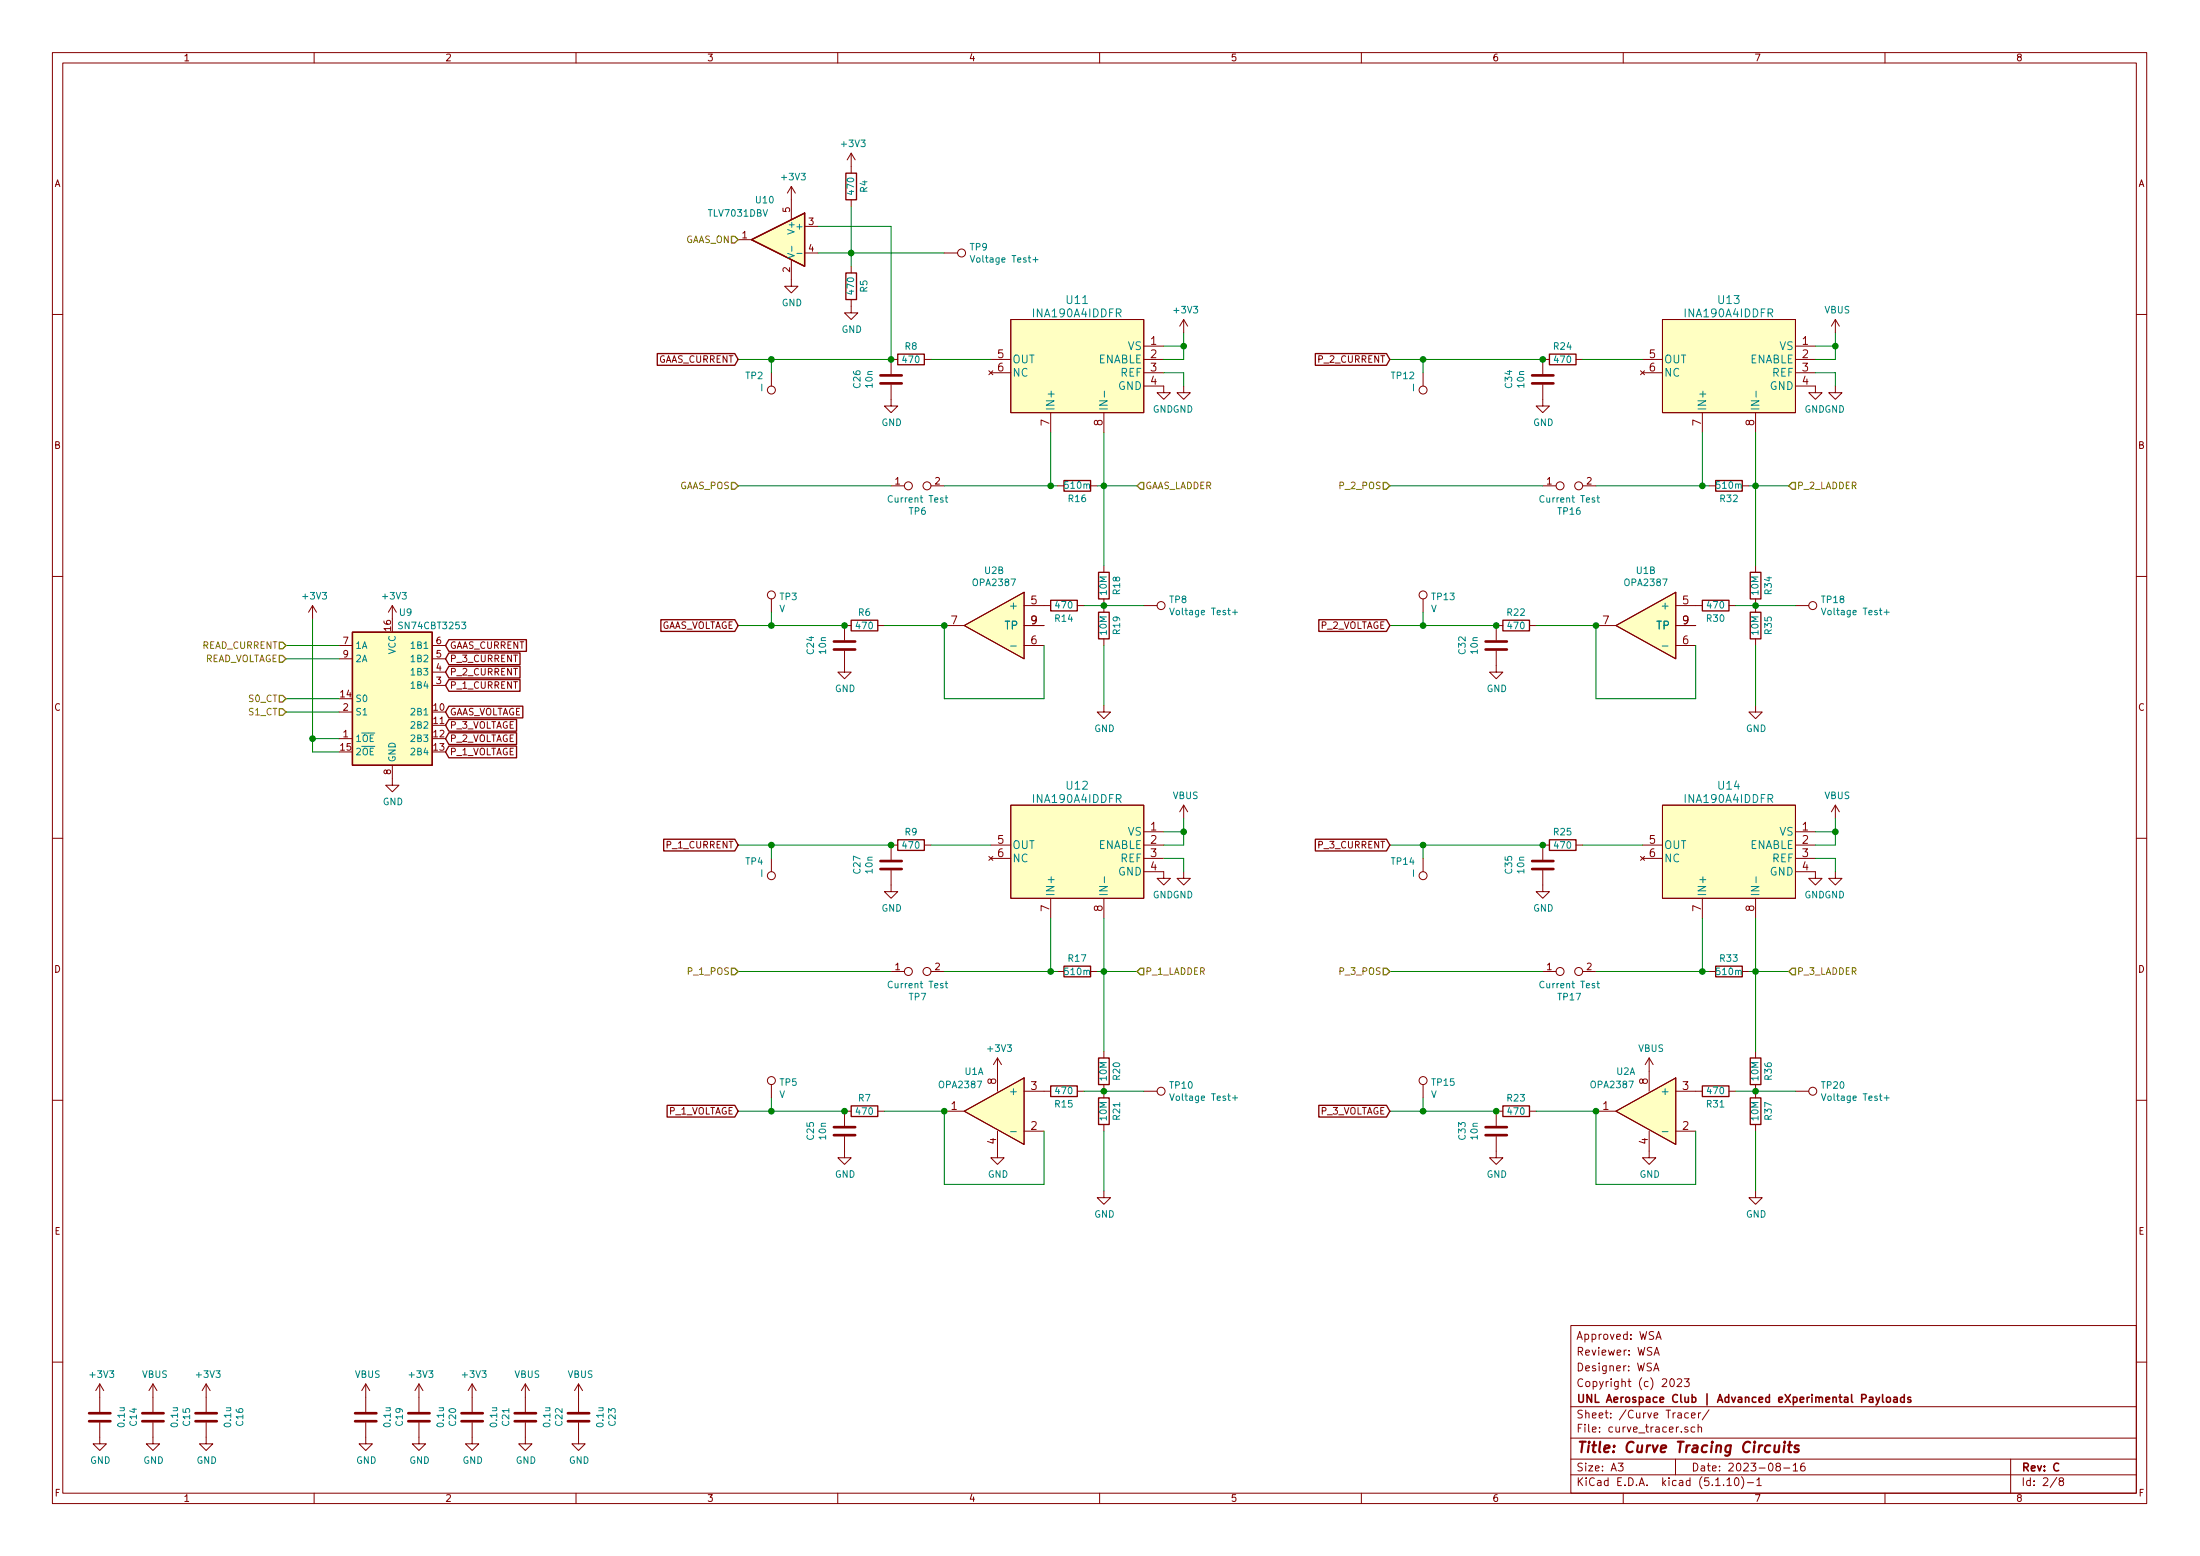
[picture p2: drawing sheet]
<svg xmlns="http://www.w3.org/2000/svg" width="420mm" height="297mm" viewBox="0 0 420 297" stroke-linecap="round" stroke-linejoin="round" font-family="sans-serif">
<g fill="none" stroke="#840000" stroke-width=".19">
<path d="M10 10h400v277h-400zM12 12h396v273.1h-396zM60 10v2M110 10v2M160 10v2M210 10v2M260 10v2M310 10v2M360 10v2M151.1 35.6l-.7 1.3M151.1 35.6v6.3M151.1 35.6l.8 1.3"/>
<path d="M162.6 29.2l-.8 1.3M162.6 29.2v3.9M162.6 38.1v1.3M162.6 29.2l.7 1.3M141 45.8h2.5M151.1 49.6v5h1.3l-1.3 1.3-1.2-1.3h1.2M153.7 48.3h2.5M153.7 43.2h2.5M162.6 57.2v2.5h1.2l-1.2 1.3-1.3-1.3h1.3M162.6 50.8v1.3M180.3 48.3h2.6M10 60h2"/>
<path d="M147.3 71.2v2.5M170.2 73.4v4.1h1.2l-1.2 1.3-1.3-1.3h1.3M171.4 68.6h-1.2v2.8M176.5 68.6h1.3M188.8 70.8l.8 .7M189.2 68.6h3.8M189.2 71.2h3.8M189.6 70.8l-.8 .7M193 61h25.4v17.8h-25.4zM200.7 78.8v3.8M210.8 78.8v3.8M218.4 73.7h3.8v1.3h-1.2l1.2 1.2 1.3-1.2h-1.3"/>
<path d="M218.4 66.1h3.8M218.4 68.6h3.8M218.4 71.2h3.8M226.1 73.7v1.3h-1.3l1.3 1.2 1.2-1.2h-1.2M226.1 61l-.8 1.3M226.1 61v2.5M226.1 61l.7 1.3M271.8 71.2v2.5M294.6 73.4v4.1h1.3l-1.3 1.3-1.2-1.3h1.2M295.9 68.6h-1.3v2.8M301 68.6h1.3M313.3 70.8l.8 .7"/>
<path d="M313.7 68.6h3.8M313.7 71.2h3.8M314.1 70.8l-.8 .7M317.5 61h25.4v17.8h-25.4zM325.1 78.8v3.8M335.3 78.8v3.8M342.9 73.7h3.8v1.3h-1.3l1.3 1.2 1.3-1.2h-1.3M342.9 66.1h3.8M342.9 68.6h3.8M342.9 71.2h3.8M350.5 73.7v1.3h-1.3l1.3 1.2 1.3-1.2h-1.3M350.5 61v2.5"/>
<path d="M350.5 61l-.7 1.3M350.5 61l.8 1.3M408 60h2M170.2 92.7h2.5M177.8 92.7h2.5M201.9 92.7h1.3M208.3 92.7h1.2M294.6 92.7h2.6M302.3 92.7h2.5M326.4 92.7h1.3M332.7 92.7h1.3M10 110h2"/>
<path d="M59.7 115.6l-.8 1.3M59.7 115.6v2.5M59.7 115.6l.8 1.3M74.9 115.6l-.7 1.3M74.9 115.6v2.5M74.9 115.6l.8 1.3M147.3 114.3v2.6M162.6 119.4h-1.3v2.8M167.6 119.4h1.3M180.3 119.4h3.8M184.1 119.4l11.5-6.3v12.7zM195.6 115.6h5.1"/>
<path d="M195.6 119.4h3.8M205.7 115.6h1.3M210.8 108v1.3M210.8 114.3v2.6M218.4 115.6h2.6M271.8 114.3v2.6M287 119.4h-1.3v2.8M292.1 119.4h1.3M304.8 119.4h3.8M308.6 119.4l11.4-6.3v12.7zM320 115.6h5.1M320 119.4h3.8"/>
<path d="M330.2 115.6h1.3M335.3 108v1.3M335.3 114.3v2.6M342.9 115.6h2.5M408 110h2M64.8 135.9h2.5M64.8 125.8h2.5M64.8 123.2h2.5M82.5 130.8h2.6M82.5 128.3h2.6M82.5 125.8h2.6M82.5 123.2h2.6"/>
<path d="M161.3 124.2v4.1h1.3l-1.3 1.3-1.3-1.3h1.3M195.6 123.2h3.8M210.8 134.7v1.2h1.3l-1.3 1.3-1.3-1.3h1.3M210.8 122v1.2M285.7 124.2v4.1h1.3l-1.3 1.3-1.2-1.3h1.2M320 123.2h3.8M335.3 134.7v1.2h1.2l-1.2 1.3-1.3-1.3h1.3M335.3 122v1.2M64.8 141h2.5M74.9 146.1v3.8h1.3l-1.3 1.3-1.2-1.3h1.2M82.5 146.1h.1M193 153.7h25.4v17.8h-25.4z"/>
<path d="M218.4 158.8h3.8M226.1 153.7v2.5M226.1 153.7l-.8 1.3M226.1 153.7l.7 1.3M317.5 153.7h25.4v17.8h-25.4zM342.9 158.8h3.8M350.5 153.7l-.7 1.3M350.5 153.7v2.5M350.5 153.7l.8 1.3M10 160h2M147.3 163.9v2.5M170.2 166.2v4h1.2l-1.2 1.3-1.3-1.3h1.3"/>
<path d="M171.4 161.3h-1.2v2.8M176.5 161.3h1.3M188.8 163.5l.8 .7M189.2 161.3h3.8M189.2 163.9h3.8M189.6 163.5l-.8 .7M200.7 171.5v3.8M210.8 171.5v3.8M218.4 166.4h3.8v1.3h-1.2l1.2 1.2 1.3-1.2h-1.3M218.4 161.3h3.8M218.4 163.9h3.8M226.1 166.4v1.3h-1.3l1.3 1.2 1.2-1.2h-1.2"/>
<path d="M271.8 163.9v2.5M294.6 166.2v4h1.3l-1.3 1.3-1.2-1.3h1.2M295.9 161.3h-1.3v2.8M301 161.3h1.3M313.3 163.5l.8 .7M313.7 161.3h3.8M313.7 163.9h3.8M314.1 163.5l-.8 .7M325.1 171.5v3.8M335.3 171.5v3.8M342.9 166.4h3.8v1.3h-1.3l1.3 1.2 1.3-1.2h-1.3M342.9 161.3h3.8"/>
<path d="M342.9 163.9h3.8M350.5 166.4v1.3h-1.3l1.3 1.2 1.3-1.2h-1.3M408 160h2M170.2 185.5h2.5M177.8 185.5h2.5M201.9 185.5h1.3M208.3 185.5h1.2M294.6 185.5h2.6M302.3 185.5h2.5M326.4 185.5h1.3M332.7 185.5h1.3M10 210h2"/>
<path d="M147.3 207v2.6M161.3 217v4h1.3l-1.3 1.3-1.3-1.3h1.3M162.6 212.1h-1.3v2.8M167.6 212.1h1.3M180.3 212.1h3.8M184.1 212.1l11.5-6.3v12.7zM190.5 215.9v5.1h1.3l-1.3 1.3-1.3-1.3h1.3M190.5 202l-.8 1.2M190.5 202v6.3M190.5 202l.8 1.2M195.6 208.3h5.1M195.6 215.9h3.8"/>
<path d="M205.7 208.3h1.3M210.8 200.7v1.3M210.8 207v2.6M210.8 214.7v1.2M218.4 208.3h2.6M271.8 207v2.6M285.7 217v4h1.3l-1.3 1.3-1.2-1.3h1.2M287 212.1h-1.3v2.8M292.1 212.1h1.3M304.8 212.1h3.8M308.6 212.1l11.4-6.3v12.7zM315 215.9v5.1h1.2l-1.2 1.3-1.3-1.3h1.3"/>
<path d="M315 202l-.8 1.2M315 202v6.3M315 202l.7 1.2M320 208.3h5.1M320 215.9h3.8M330.2 208.3h1.3M335.3 200.7v1.3M335.3 207v2.6M335.3 214.7v1.2M342.9 208.3h2.5M408 210h2M210.8 227.4v1.2h1.3l-1.3 1.3-1.3-1.3h1.3"/>
<path d="M335.3 227.4v1.2h1.2l-1.2 1.3-1.3-1.3h1.3M300 253h108v32.1h-108zM315.9 258.7l.5-1.5 .5 1.5M316.1 258.3h.7M316.3 255.7l.5-1.5 .4 1.5M316.4 255.3h.7M10 260h2M19 271.6v4h1.3l-1.3 1.3-1.2-1.3h1.2M19 264.2l-.7 1.3M19 264.2v5.3M19 264.2l.8 1.3M29.2 271.6v4h1.3l-1.3 1.3-1.3-1.3h1.3"/>
<path d="M29.2 264.2l-.8 1.3M29.2 264.2v5.3M29.2 264.2l.8 1.3M39.4 271.6v4h1.2l-1.2 1.3-1.3-1.3h1.3M39.4 264.2v5.3M39.4 264.2l-.8 1.3M39.4 264.2l.7 1.3M69.8 271.6v4h1.3l-1.3 1.3-1.2-1.3h1.2M69.8 264.2v5.3M69.8 264.2l-.7 1.3M69.8 264.2l.8 1.3M80 271.6v4h1.3l-1.3 1.3-1.3-1.3h1.3"/>
<path d="M80 264.2v5.3M80 264.2l-.8 1.3M80 264.2l.8 1.3M90.2 271.6v4h1.2l-1.2 1.3-1.3-1.3h1.3M90.2 264.2l-.8 1.3M90.2 264.2v5.3M90.2 264.2l.7 1.3M100.3 271.6v4h1.3l-1.3 1.3-1.2-1.3h1.2M100.3 264.2l-.7 1.3M100.3 264.2v5.3M100.3 264.2l.8 1.3M110.5 271.6v4h1.3l-1.3 1.3-1.3-1.3h1.3"/>
<path d="M110.5 264.2v5.3M110.5 264.2l-.8 1.3M110.5 264.2l.8 1.3M300 278.5h108M300 274.5h108M300 268.5h108M309 279.3h1l-.5 .6 .4 .1v.7l-.2 .1-.7-.1M315.8 261.7l.5-1.5 .5 1.5M316 261.3h.7M319.1 263.3l.2-.1a.8 .8 0 0 1 .5 .8 .8 .8 0 0 1-.5 .7 1 1 0 0 1-.2-1.4zM320 278.5v3M320.3 263.4l.6-.2 .3 .4-1 1.1h1"/>
<path d="M321.7 263.2h.9l-.5 .6 .4 .1v.7l-.2 .1-.6-.1M322.3 272.5a.37 .37 0 0 0-.6 .1l.1 .2 .5 .2 .1 .1-.2 .3-.5-.1M322.5 269.8l-.5-.1-.3 .3 .1 .6 .2 .1 .5-.1M323 270.2l.7-.1v-.3l-.5-.1-.2 .2 .1 .7h.6M323.7 272.5l-.5-.1-.2 .3v.6l.2 .1 .5-.1M324.3 272.5h.1a.37 .37 0 0 1 .6 .1v.8M324.3 271.9v1.5M324.4 269.7v1M324.8 269.7l-.4 .3M326.4 269.1l-1.3 2M339.5 279.9l-.3-.2v-.2l.3-.2 .4 .1 .1 .2-.1 .3h-.4l-.3 .3v.5l.3 .1 .4-.1 .1-.2v-.3l-.2-.3M342.5 279.7l.4-.4v1.5"/>
<path d="M344.6 279.3a.59 .59 0 0 0-.7 .6l.1 .8 .2 .1 .5-.1 .1-.5-.2-.3h-.4l-.3 .3M384 278.5v6.6M408 260h2M60 285.1v1.9M110 285.1v1.9M160 285.1v1.9M210 285.1v1.9M260 285.1v1.9M300 281.5h108M310 285.1v1.9M329.8 282.5l.5-.4v1.5M329.8 283.6h.9"/>
<path d="M331.4 282.2l.2-.1a.8 .8 0 0 1 .5 .8 .8 .8 0 0 1-.5 .7 1 1 0 0 1-.2-1.4zM332.6 281.9a1.71 1.71 0 0 1 0 2.3M333.7 283h1.2M335.5 282.5l.4-.4v1.5M335.5 283.6h.9M340.7 280.2h1.1M342.5 280.8h.8M360 285.1v1.9M392.8 282l-1.3 2M393.5 282.7l-.3-.3 .3-.3h.3l.3 .3-.1 .2-.6 .2-.2 .2 .1 .5 .2 .1h.3l.3-.3v-.3l-.3-.3"/>
<circle cx="183.6" cy="48.3" r=".76"/>
<circle cx="147.3" cy="74.5" r=".76"/>
<circle cx="271.8" cy="74.5" r=".76"/>
<circle cx="173.5" cy="92.7" r=".76"/>
<circle cx="177" cy="92.7" r=".76"/>
<circle cx="297.9" cy="92.7" r=".76"/>
<circle cx="301.5" cy="92.7" r=".76"/>
<circle cx="147.3" cy="113.6" r=".76"/>
<circle cx="221.7" cy="115.6" r=".76"/>
<circle cx="271.8" cy="113.6" r=".76"/>
<circle cx="346.2" cy="115.6" r=".76"/>
<circle cx="147.3" cy="167.2" r=".76"/>
<circle cx="271.8" cy="167.2" r=".76"/>
<circle cx="173.5" cy="185.5" r=".76"/>
<circle cx="177" cy="185.5" r=".76"/>
<circle cx="297.9" cy="185.5" r=".76"/>
<circle cx="301.5" cy="185.5" r=".76"/>
<circle cx="147.3" cy="206.3" r=".76"/>
<circle cx="221.7" cy="208.3" r=".76"/>
<circle cx="271.8" cy="206.3" r=".76"/>
<circle cx="346.2" cy="208.3" r=".76"/>
</g>
<path d="M339 275.9l-.1 1.2a.6 .6 0 0 0 .8-.1M339.8 275.9l-.1 1.3M340.8 275.9l-.2 1.3M340.9 275.2l-.1 .2M341.5 275.9h.7M341.8 275.2l-.2 1.7 .1 .2 .4 .1M343.5 276a.49 .49 0 0 0-.8 .3l.3 .3 .5 .1v.2l-.3 .3-.6-.1" fill="none" stroke="#840000" stroke-width=".41"/>
<path d="M357 266.8h.6l.1 .9M357.7 267.1h-.5l-.2 .2 .2 .4 .5-.1M358.3 266.7l.3 1M359 266.7l-.5 1.4-.2 .1M359.5 266.2v1.3l.3 .2M360.3 266.8l.3-.1 .4 .1v.8l-.2 .1-.5-.1zM361.7 266.8h.6v.9M362.3 267.1h-.5a.29 .29 0 0 0-.2 .3 .29 .29 0 0 0 .2 .3l.5-.1M363.7 266.8l-.4-.1-.3 .3v.6l.3 .1 .4-.1M363.7 266.2v1.5M364.9 266.8l-.4-.1-.2 .2 .1 .2 .5 .2v.3h-.6" fill="none" stroke="#840000" stroke-width=".3"/>
<g fill="none" stroke="#840000" stroke-width=".25">
<path d="M161.5 33.1h2.1v5h-2.1zM143.5 45.8l10.2-5.1v10.1zM161.5 52.1h2.1v5.1h-2.1zM125.5 67.5h14.8l.7 1.1-.7 1.1h-14.8zM171.4 67.6h5.1v2h-5.1zM251.2 67.5h13.6l.6 1.1-.6 1.1h-13.6zM295.9 67.6h5.1v2h-5.1zM203.2 91.7h5.1v2.1h-5.1zM327.7 91.7h5v2.1h-5zM126.2 118.3h14.1l.7 1.1-.7 1.1h-14.1zM162.6 118.4h5v2h-5zM200.7 114.6h5v2h-5z"/>
<path d="M209.8 109.3h2v5h-2zM209.8 116.9h2v5.1h-2zM251.9 118.3h12.9l.6 1.1-.6 1.1h-12.9zM287 118.4h5.1v2h-5.1zM325.1 114.6h5.1v2h-5.1zM334.3 116.9h2v5.1h-2zM334.3 109.3h2v5h-2zM67.3 120.7h15.2v25.4h-15.2zM85.7 127.2h13.6v2.2h-13.6l-.6-1.1zM85.7 122.1h14.8v2.2h-14.8l-.6-1.1zM85.7 137.3h13v2.3h-13l-.6-1.1zM85.7 139.9h13v2.2h-13l-.6-1.1z"/>
<path d="M85.7 134.8h14.1v2.2h-14.1l-.6-1.1zM85.7 124.6h13.6v2.3h-13.6l-.6-1.1zM85.7 129.7h13.6v2.3h-13.6l-.6-1.2zM85.7 142.4h13v2.3h-13l-.6-1.2zM126.7 160.2h13.6l.7 1.1-.7 1.1h-13.6zM171.4 160.3h5.1v2h-5.1zM251.2 160.2h13.6l.6 1.1-.6 1.1h-13.6zM295.9 160.3h5.1v2h-5.1zM203.2 184.4h5.1v2.1h-5.1zM327.7 184.4h5v2.1h-5zM127.4 211h12.9l.7 1.1-.7 1.1h-12.9zM162.6 211.1h5v2h-5z"/>
<path d="M200.7 207.3h5v2h-5zM209.8 209.6h2v5.1h-2zM209.8 202h2v5h-2zM251.9 211h12.9l.6 1.1-.6 1.1h-12.9zM287 211.1h5.1v2h-5.1zM325.1 207.3h5.1v2h-5.1zM334.3 202h2v5h-2zM334.3 209.6h2v5.1h-2z"/>
</g>
<g fill="none" stroke="#008484" stroke-width=".19">
<path d="M150.4 48.4l1.3 .4-1.3 .4M151.2 47v1M152.2 48.4h1M185.3 48.8l.4 1.2 .5-1.2M197.3 49.6h.9M197.8 49.1v.9M210.9 74.7v1.1M335.4 74.7v1.1M180.5 95h.5M180.7 94.6v1.1l.3 .2M305 95h.5M305.2 94.6v1.1l.3 .2"/>
<path d="M223.4 116.1l.4 1.3 .5-1.3M235.4 116.9h.9M235.9 116.4v1M347.9 116.1l.4 1.3 .4-1.3M359.8 116.9h1M360.3 116.4v1M193 123.3h1.1M317.4 123.3h1.2M210.9 167.4v1.1M335.4 167.4v1.1M180.5 187.7h.5M180.7 187.3v1.1l.3 .2"/>
<path d="M305 187.7h.5M305.2 187.3v1.1l.3 .2M193 216h1.1M223.4 208.8l.4 1.3 .5-1.3M235.4 209.6h.9M235.9 209.1v1M317.4 216h1.2M347.9 208.8l.4 1.3 .4-1.3M359.8 209.6h1M360.3 209.1v1"/>
</g>
<g fill="#ffffc2" stroke="#ffffc2" stroke-width=".19">
<path d="M67.3 120.7h15.2v25.4h-15.2z"/>
<path d="M193 153.7h25.4v17.8h-25.4z"/>
<path d="M317.5 153.7h25.4v17.8h-25.4z"/>
<path d="M317.5 61h25.4v17.8h-25.4z"/>
<path d="M184.1 212.1l11.5-6.3v12.7z"/>
<path d="M193 61h25.4v17.8h-25.4z"/>
<path d="M143.5 45.8l10.2-5.1v10.1z"/>
<path d="M184.1 119.4l11.5-6.3v12.7z"/>
<path d="M308.6 212.1l11.4-6.3v12.7z"/>
<path d="M308.6 119.4l11.4-6.3v12.7z"/>
</g>
<g fill="none" stroke="#840000" stroke-width=".51">
<path d="M168.1 73.2h4.1M168.1 71.7h4.1M292.6 73.2h4.1M292.6 71.7h4.1M159.3 124h4M159.3 122.5h4M283.7 124h4.1M283.7 122.5h4.1M168.1 165.9h4.1M168.1 164.4h4.1M292.6 165.9h4.1M292.6 164.4h4.1"/>
<path d="M159.3 216.7h4M159.3 215.2h4M283.7 216.7h4.1M283.7 215.2h4.1M17 271.3h4.1M17 269.8h4.1M27.2 271.3h4M27.2 269.8h4M37.3 271.3h4.1M37.3 269.8h4.1M67.8 271.3h4.1M67.8 269.8h4.1"/>
<path d="M78 271.3h4M78 269.8h4M88.1 271.3h4.1M88.1 269.8h4.1M98.3 271.3h4.1M98.3 269.8h4.1M108.5 271.3h4M108.5 269.8h4"/>
</g>
<g fill="none" stroke="#008400" stroke-width=".19">
<path d="M162.6 39.4v11.4M156.2 43.2h14v25.4h-29.2M156.2 48.3h24.1M147.3 68.6v2.6M177.8 68.6h11.4M222.2 66.1h3.9M222.2 71.2h3.9v2.5M226.1 63.5v5.1h-3.9M265.4 68.6h29.2M271.8 68.6v2.6M302.3 68.6h11.4M346.7 71.2h3.8v2.5"/>
<path d="M346.7 66.1h3.8M350.5 63.5v5.1h-3.8M141 92.7h29.2M180.3 92.7h21.6M200.7 82.6v10.1M209.5 92.7h7.7M210.8 82.6v25.4M265.4 92.7h29.2M304.8 92.7h21.6M325.1 82.6v10.1M334 92.7h7.6M335.3 82.6v25.4"/>
<path d="M59.7 118.1v25.4h5.1M141 119.4h20.3M147.3 116.9v2.5M168.9 119.4h11.4v14h19.1v-10.2M207 115.6h11.4M265.4 119.4h20.3M271.8 116.9v2.5M293.4 119.4h11.4v14h19v-10.2M331.5 115.6h11.4M54.6 135.9h10.2M54.6 123.2h10.2M54.6 125.8h10.2"/>
<path d="M54.6 133.4h10.2M210.8 123.2v11.5M335.3 123.2v11.5M59.7 141h5.1M222.2 158.8h3.9M226.1 156.2v5.1h-3.9M346.7 158.8h3.8M350.5 156.2v5.1h-3.8M141 161.3h29.2M147.3 161.3v2.6M177.8 161.3h11.4M200.7 175.3v10.2"/>
<path d="M210.8 175.3v25.4M222.2 163.9h3.9v2.5M265.4 161.3h29.2M271.8 161.3v2.6M302.3 161.3h11.4M325.1 175.3v10.2M335.3 175.3v25.4M346.7 163.9h3.8v2.5M141 185.5h29.2M180.3 185.5h21.6M209.5 185.5h7.7M265.4 185.5h29.2"/>
<path d="M304.8 185.5h21.6M334 185.5h7.6M141 212.1h20.3M147.3 209.6v2.5M168.9 212.1h11.4v14h19.1v-10.2M207 208.3h11.4M210.8 215.9v11.5M265.4 212.1h20.3M271.8 209.6v2.5M293.4 212.1h11.4v14h19v-10.2M331.5 208.3h11.4M335.3 215.9v11.5"/>
</g>
<g fill="none" stroke="#848400" stroke-width=".25">
<path d="M139.7 45.1h.6l.7 .7-.7 .6h-.6zM139.7 92.1h.6l.7 .6-.7 .7h-.6zM217.8 92.1h.6v1.3h-.6l-.6-.7zM264.2 92.1h.6l.6 .6-.6 .7h-.6zM342.3 92.1h.6v1.3h-.6l-.7-.7zM53.3 122.6h.7l.6 .6-.6 .7h-.7zM53.3 125.1h.7l.6 .7-.6 .6h-.7zM53.3 132.8h.7l.6 .6-.6 .6h-.7zM53.3 135.3h.7l.6 .6-.6 .7h-.7zM139.7 184.8h.6l.7 .7-.7 .6h-.6zM217.8 184.8h.6v1.3h-.6l-.6-.6zM264.2 184.8h.6l.6 .7-.6 .6h-.6z"/>
<path d="M342.3 184.8h.6v1.3h-.6l-.7-.6z"/>
</g>
<g fill="#008400" stroke="#008400" stroke-width=".25">
<circle cx="180.3" cy="212.1" r=".51"/>
<circle cx="304.8" cy="212.1" r=".51"/>
<circle cx="180.3" cy="119.4" r=".51"/>
<circle cx="170.2" cy="68.6" r=".51"/>
<circle cx="304.8" cy="119.4" r=".51"/>
<circle cx="161.3" cy="119.4" r=".51"/>
<circle cx="210.8" cy="185.5" r=".51"/>
<circle cx="210.8" cy="115.6" r=".51"/>
<circle cx="200.7" cy="92.7" r=".51"/>
<circle cx="210.8" cy="92.7" r=".51"/>
<circle cx="147.3" cy="212.1" r=".51"/>
<circle cx="271.8" cy="119.4" r=".51"/>
<circle cx="271.8" cy="68.6" r=".51"/>
<circle cx="350.5" cy="66.1" r=".51"/>
<circle cx="285.7" cy="119.4" r=".51"/>
<circle cx="294.6" cy="161.3" r=".51"/>
<circle cx="335.3" cy="185.5" r=".51"/>
<circle cx="335.3" cy="115.6" r=".51"/>
<circle cx="325.1" cy="92.7" r=".51"/>
<circle cx="325.1" cy="185.5" r=".51"/>
<circle cx="335.3" cy="92.7" r=".51"/>
<circle cx="335.3" cy="208.3" r=".51"/>
<circle cx="294.6" cy="68.6" r=".51"/>
<circle cx="226.1" cy="158.8" r=".51"/>
<circle cx="147.3" cy="68.6" r=".51"/>
<circle cx="147.3" cy="161.3" r=".51"/>
<circle cx="285.7" cy="212.1" r=".51"/>
<circle cx="271.8" cy="161.3" r=".51"/>
<circle cx="161.3" cy="212.1" r=".51"/>
<circle cx="271.8" cy="212.1" r=".51"/>
<circle cx="350.5" cy="158.8" r=".51"/>
<circle cx="210.8" cy="208.3" r=".51"/>
<circle cx="200.7" cy="185.5" r=".51"/>
<circle cx="59.7" cy="141" r=".51"/>
<circle cx="170.2" cy="161.3" r=".51"/>
<circle cx="162.6" cy="48.3" r=".51"/>
<circle cx="226.1" cy="66.1" r=".51"/>
<circle cx="147.3" cy="119.4" r=".51"/>
</g>
<text font-size="2.8" fill="#840000" x="301" y="277.3">Title: Curve Tracing Circuits</text>
<g font-size="2.1" fill="#008484">
<text x="203.8" y="58">U11</text>
<text x="328.2" y="58">U13</text>
<text x="197.5" y="60.6">INA190A4IDDFR</text>
<text x="322" y="60.6">INA190A4IDDFR</text>
<text x="193.3" y="69.4">OUT</text>
<text x="193.3" y="71.9">NC</text>
<text x="209.6" y="69.4">ENABLE</text>
<text x="214" y="71.9">REF</text>
<text x="215.4" y="66.8">VS</text>
<text x="317.8" y="69.4">OUT</text>
<text x="317.8" y="71.9">NC</text>
<text x="334.1" y="69.4">ENABLE</text>
<text x="338.5" y="71.9">REF</text>
<text x="339.9" y="66.8">VS</text>
<text x="213.5" y="74.4">GND</text>
<text x="338" y="74.4">GND</text>
<text x="201.4" y="78.5" transform="rotate(-90 201.4 78.5)">IN+</text>
<text x="211.6" y="78.5" transform="rotate(-90 211.6 78.5)">IN-</text>
<text x="325.9" y="78.5" transform="rotate(-90 325.9 78.5)">IN+</text>
<text x="336" y="78.5" transform="rotate(-90 336 78.5)">IN-</text>
<text x="193.3" y="116.3">+</text>
<text x="317.8" y="116.3">+</text>
<text x="191.9" y="120.2">TP</text>
<text x="316.4" y="120.2">TP</text>
<text x="197.5" y="153.3">INA190A4IDDFR</text>
<text x="203.8" y="150.7">U12</text>
<text x="322" y="153.3">INA190A4IDDFR</text>
<text x="328.2" y="150.7">U14</text>
<text x="215.4" y="159.5">VS</text>
<text x="339.9" y="159.5">VS</text>
<text x="193.3" y="162.1">OUT</text>
<text x="193.3" y="164.6">NC</text>
<text x="209.6" y="162.1">ENABLE</text>
<text x="213.5" y="167.1">GND</text>
<text x="214" y="164.6">REF</text>
<text x="317.8" y="162.1">OUT</text>
<text x="317.8" y="164.6">NC</text>
<text x="334.1" y="162.1">ENABLE</text>
<text x="338" y="167.1">GND</text>
<text x="338.5" y="164.6">REF</text>
<text x="201.4" y="171.2" transform="rotate(-90 201.4 171.2)">IN+</text>
<text x="211.6" y="171.2" transform="rotate(-90 211.6 171.2)">IN-</text>
<text x="325.9" y="171.2" transform="rotate(-90 325.9 171.2)">IN+</text>
<text x="336" y="171.2" transform="rotate(-90 336 171.2)">IN-</text>
<text x="193.3" y="209.1">+</text>
<text x="317.8" y="209.1">+</text>
</g>
<g font-size="2.1" fill="#840000">
<text x="219.8" y="65.8">1</text>
<text x="344.2" y="65.8">1</text>
<text x="190.6" y="68.4">5</text>
<text x="190.6" y="70.9">6</text>
<text x="219.8" y="68.4">2</text>
<text x="219.8" y="70.9">3</text>
<text x="315" y="68.4">5</text>
<text x="315" y="70.9">6</text>
<text x="344.2" y="68.4">2</text>
<text x="344.2" y="70.9">3</text>
<text x="219.8" y="73.4">4</text>
<text x="344.2" y="73.4">4</text>
<text x="200.4" y="81.3" transform="rotate(-90 200.4 81.3)">7</text>
<text x="210.6" y="81.3" transform="rotate(-90 210.6 81.3)">8</text>
<text x="324.9" y="81.3" transform="rotate(-90 324.9 81.3)">7</text>
<text x="335" y="81.3" transform="rotate(-90 335 81.3)">8</text>
<text x="181.7" y="119.2">7</text>
<text x="196.9" y="115.4">5</text>
<text x="196.9" y="119.2">9</text>
<text x="306.1" y="119.2">7</text>
<text x="321.4" y="115.4">5</text>
<text x="321.4" y="119.2">9</text>
<text x="196.9" y="123">6</text>
<text x="321.4" y="123">6</text>
<text x="190.6" y="161.1">5</text>
<text x="219.8" y="158.5">1</text>
<text x="219.8" y="161.1">2</text>
<text x="315" y="161.1">5</text>
<text x="344.2" y="158.5">1</text>
<text x="344.2" y="161.1">2</text>
<text x="190.6" y="163.6">6</text>
<text x="219.8" y="163.6">3</text>
<text x="219.8" y="166.2">4</text>
<text x="315" y="163.6">6</text>
<text x="344.2" y="163.6">3</text>
<text x="344.2" y="166.2">4</text>
<text x="200.4" y="174" transform="rotate(-90 200.4 174)">7</text>
<text x="210.6" y="174" transform="rotate(-90 210.6 174)">8</text>
<text x="324.9" y="174" transform="rotate(-90 324.9 174)">7</text>
<text x="335" y="174" transform="rotate(-90 335 174)">8</text>
<text x="190.2" y="207" transform="rotate(-90 190.2 207)">8</text>
<text x="196.9" y="208.1">3</text>
<text x="314.7" y="207" transform="rotate(-90 314.7 207)">8</text>
<text x="321.4" y="208.1">3</text>
<text x="181.7" y="211.9">1</text>
<text x="196.9" y="215.7">2</text>
<text x="306.1" y="211.9">1</text>
<text x="321.4" y="215.7">2</text>
<text x="190.2" y="218.4" transform="rotate(-90 190.2 218.4)">4</text>
<text x="314.7" y="218.4" transform="rotate(-90 314.7 218.4)">4</text>
<text x="301" y="255.8">Approved: WSA</text>
<text x="301" y="261.8">Designer: WSA</text>
<text x="301" y="258.8">Reviewer: WSA</text>
<text x="301" y="267.8">UNL Aerospace Club | Advanced eXperimental Payloads</text>
<text x="301" y="264.8">Copyright (c) 2023</text>
<text x="301" y="273.5">File: curve_tracer.sch</text>
<text x="301" y="270.8">Sheet: /Curve Tracer/</text>
<text x="301" y="280.9">Size: A3</text>
<text x="323" y="280.9">Date: 2023-08-16</text>
<text x="386" y="280.9">Rev: C</text>
<text x="301" y="283.7">KiCad E.D.A. kicad (5.1.10)-1</text>
<text x="386" y="283.7">Id: 2/8</text>
</g>
<g font-size="1.8" fill="#840000">
<text x="35" y="11.7">1</text>
<text x="85" y="11.7">2</text>
<text x="135" y="11.7">3</text>
<text x="185" y="11.7">4</text>
<text x="235" y="11.7">5</text>
<text x="285" y="11.7">6</text>
<text x="335" y="11.7">7</text>
<text x="385" y="11.7">8</text>
<text x="10.4" y="35.7">A</text>
<text x="408.4" y="35.7">A</text>
<text x="150.9" y="40.5" transform="rotate(-90 150.9 40.5)">5</text>
<text x="141.8" y="45.5">1</text>
<text x="154.5" y="43">3</text>
<text x="150.9" y="52" transform="rotate(-90 150.9 52)">2</text>
<text x="154.5" y="48">4</text>
<text x="125.5" y="69.3">GAAS_CURRENT</text>
<text x="251.9" y="69.3">P_2_CURRENT</text>
<text x="10.4" y="85.7">B</text>
<text x="408.4" y="85.7">B</text>
<text x="171" y="92.5">1</text>
<text x="178.6" y="92.5">2</text>
<text x="295.4" y="92.5">1</text>
<text x="303" y="92.5">2</text>
<text x="65.6" y="123">7</text>
<text x="65.6" y="125.5">9</text>
<text x="74.7" y="120.4" transform="rotate(-90 74.7 120.4)">16</text>
<text x="83.3" y="125.5">5</text>
<text x="83.3" y="123">6</text>
<text x="85.9" y="123.9">GAAS_CURRENT</text>
<text x="125.5" y="120.1">GAAS_VOLTAGE</text>
<text x="252" y="120.1">P_2_VOLTAGE</text>
<text x="83.3" y="130.6">3</text>
<text x="83.3" y="128.1">4</text>
<text x="85.9" y="128.9">P_2_CURRENT</text>
<text x="85.9" y="126.4">P_3_CURRENT</text>
<text x="85.9" y="131.5">P_1_CURRENT</text>
<text x="10.4" y="135.7">C</text>
<text x="65.1" y="133.1">14</text>
<text x="65.6" y="135.7">2</text>
<text x="82.9" y="135.7">10</text>
<text x="85.9" y="136.6">GAAS_VOLTAGE</text>
<text x="408.4" y="135.7">C</text>
<text x="65.1" y="143.3">15</text>
<text x="65.6" y="140.8">1</text>
<text x="82.9" y="138.2">11</text>
<text x="82.9" y="140.8">12</text>
<text x="82.9" y="143.3">13</text>
<text x="85.9" y="139.1">P_3_VOLTAGE</text>
<text x="85.9" y="141.6">P_2_VOLTAGE</text>
<text x="74.7" y="147.8" transform="rotate(-90 74.7 147.8)">8</text>
<text x="85.9" y="144.2">P_1_VOLTAGE</text>
<text x="127.4" y="162">P_1_CURRENT</text>
<text x="251.9" y="162">P_3_CURRENT</text>
<text x="10.4" y="185.7">D</text>
<text x="171" y="185.2">1</text>
<text x="178.6" y="185.2">2</text>
<text x="295.4" y="185.2">1</text>
<text x="303" y="185.2">2</text>
<text x="408.4" y="185.7">D</text>
<text x="127.5" y="212.8">P_1_VOLTAGE</text>
<text x="252" y="212.8">P_3_VOLTAGE</text>
<text x="10.4" y="235.7">E</text>
<text x="408.4" y="235.7">E</text>
<text x="10.5" y="285.7">F</text>
<text x="35" y="286.7">1</text>
<text x="85" y="286.7">2</text>
<text x="135" y="286.7">3</text>
<text x="185" y="286.7">4</text>
<text x="235" y="286.7">5</text>
<text x="285" y="286.7">6</text>
<text x="335" y="286.7">7</text>
<text x="385" y="286.7">8</text>
<text x="408.5" y="285.7">F</text>
</g>
<g font-size="1.8" fill="#008484">
<text x="160.9" y="28.1">+3V3</text>
<text x="149.4" y="34.4">+3V3</text>
<text x="135.5" y="41.4">TLV7031DBV</text>
<text x="144.4" y="38.8">U10</text>
<text x="163.1" y="37" transform="rotate(-90 163.1 37)">470</text>
<text x="165.7" y="36.7" transform="rotate(-90 165.7 36.7)">R4</text>
<text x="151.8" y="44.3" transform="rotate(-90 151.8 44.3)">V+</text>
<text x="152.5" y="43.9">+</text>
<text x="185.3" y="47.8">TP9</text>
<text x="186.1" y="50.1">Voltage Test+</text>
<text x="149.3" y="58.5">GND</text>
<text x="163.1" y="56.1" transform="rotate(-90 163.1 56.1)">470</text>
<text x="165.7" y="55.8" transform="rotate(-90 165.7 55.8)">R5</text>
<text x="224.4" y="59.8">+3V3</text>
<text x="348.5" y="59.8">VBUS</text>
<text x="160.7" y="63.5">GND</text>
<text x="172.5" y="69.3">470</text>
<text x="172.9" y="66.8">R8</text>
<text x="296.8" y="66.8">R24</text>
<text x="297" y="69.3">470</text>
<text x="142.4" y="72.4">TP2</text>
<text x="145.3" y="74.7">I</text>
<text x="164.3" y="74" transform="rotate(-90 164.3 74)">C26</text>
<text x="166.6" y="74" transform="rotate(-90 166.6 74)">10n</text>
<text x="265.8" y="72.4">TP12</text>
<text x="269.7" y="74.7">I</text>
<text x="288.8" y="74" transform="rotate(-90 288.8 74)">C34</text>
<text x="291.1" y="74" transform="rotate(-90 291.1 74)">10n</text>
<text x="168.4" y="81.3">GND</text>
<text x="220.2" y="78.8">GNDGND</text>
<text x="292.8" y="81.3">GND</text>
<text x="344.6" y="78.8">GNDGND</text>
<text x="170" y="95.9">Current Test</text>
<text x="203.5" y="93.3">510m</text>
<text x="204.1" y="95.8">R16</text>
<text x="294.5" y="95.9">Current Test</text>
<text x="327.9" y="93.3">510m</text>
<text x="328.6" y="95.8">R32</text>
<text x="173.6" y="98.3">TP6</text>
<text x="297.6" y="98.3">TP16</text>
<text x="186" y="111.9">OPA2387</text>
<text x="188.1" y="109.6">U2B</text>
<text x="211.4" y="113.5" transform="rotate(-90 211.4 113.5)">10M</text>
<text x="213.9" y="113.4" transform="rotate(-90 213.9 113.4)">R18</text>
<text x="310.4" y="111.9">OPA2387</text>
<text x="312.6" y="109.6">U1B</text>
<text x="335.8" y="113.5" transform="rotate(-90 335.8 113.5)">10M</text>
<text x="338.4" y="113.4" transform="rotate(-90 338.4 113.4)">R34</text>
<text x="58" y="114.4">+3V3</text>
<text x="73.2" y="114.4">+3V3</text>
<text x="76.4" y="117.6">U9</text>
<text x="148.8" y="116.9">V</text>
<text x="149" y="114.6">TP3</text>
<text x="164" y="117.6">R6</text>
<text x="201.5" y="118.7">R14</text>
<text x="201.7" y="116.2">470</text>
<text x="223.4" y="115.1">TP8</text>
<text x="224.2" y="117.4">Voltage Test+</text>
<text x="273.3" y="116.9">V</text>
<text x="273.5" y="114.6">TP13</text>
<text x="287.9" y="117.6">R22</text>
<text x="326" y="118.7">R30</text>
<text x="326.2" y="116.2">470</text>
<text x="348" y="115.1">TP18</text>
<text x="348.7" y="117.4">Voltage Test+</text>
<text x="67.8" y="123.9">1A</text>
<text x="75.6" y="124.9" transform="rotate(-90 75.6 124.9)">VCC</text>
<text x="76.6" y="120.1">SN74CBT3253</text>
<text x="78.8" y="123.9">1B1</text>
<text x="155.4" y="124.8" transform="rotate(-90 155.4 124.8)">C24</text>
<text x="157.8" y="124.8" transform="rotate(-90 157.8 124.8)">10n</text>
<text x="163.6" y="120.1">470</text>
<text x="211.4" y="121.1" transform="rotate(-90 211.4 121.1)">10M</text>
<text x="213.9" y="121" transform="rotate(-90 213.9 121)">R19</text>
<text x="279.9" y="124.8" transform="rotate(-90 279.9 124.8)">C32</text>
<text x="282.2" y="124.8" transform="rotate(-90 282.2 124.8)">10n</text>
<text x="288.1" y="120.1">470</text>
<text x="335.8" y="121.1" transform="rotate(-90 335.8 121.1)">10M</text>
<text x="338.4" y="121" transform="rotate(-90 338.4 121)">R35</text>
<text x="67.8" y="126.4">2A</text>
<text x="78.8" y="131.5">1B4</text>
<text x="78.8" y="128.9">1B3</text>
<text x="78.8" y="126.4">1B2</text>
<text x="67.8" y="134">S0</text>
<text x="67.8" y="136.6">S1</text>
<text x="78.8" y="136.6">2B1</text>
<text x="159.5" y="132.1">GND</text>
<text x="283.9" y="132.1">GND</text>
<text x="67.8" y="141.6">1OE</text>
<text x="78.8" y="139.1">2B2</text>
<text x="78.8" y="141.6">2B3</text>
<text x="209" y="139.7">GND</text>
<text x="333.5" y="139.7">GND</text>
<text x="67.8" y="144.2">2OE</text>
<text x="75.6" y="145.6" transform="rotate(-90 75.6 145.6)">GND</text>
<text x="78.8" y="144.2">2B4</text>
<text x="73.1" y="153.7">GND</text>
<text x="224" y="152.5">VBUS</text>
<text x="348.5" y="152.5">VBUS</text>
<text x="172.9" y="159.5">R9</text>
<text x="296.8" y="159.5">R25</text>
<text x="142.4" y="165.1">TP4</text>
<text x="145.3" y="167.4">I</text>
<text x="164.3" y="166.7" transform="rotate(-90 164.3 166.7)">C27</text>
<text x="166.6" y="166.7" transform="rotate(-90 166.6 166.7)">10n</text>
<text x="172.5" y="162">470</text>
<text x="265.8" y="165.1">TP14</text>
<text x="269.7" y="167.4">I</text>
<text x="288.8" y="166.7" transform="rotate(-90 288.8 166.7)">C35</text>
<text x="291.1" y="166.7" transform="rotate(-90 291.1 166.7)">10n</text>
<text x="297" y="162">470</text>
<text x="220.2" y="171.5">GNDGND</text>
<text x="344.6" y="171.5">GNDGND</text>
<text x="168.4" y="174">GND</text>
<text x="292.8" y="174">GND</text>
<text x="204.1" y="183.6">R17</text>
<text x="328.5" y="183.6">R33</text>
<text x="170" y="188.7">Current Test</text>
<text x="173.6" y="191">TP7</text>
<text x="203.5" y="186.1">510m</text>
<text x="294.5" y="188.7">Current Test</text>
<text x="297.6" y="191">TP17</text>
<text x="327.9" y="186.1">510m</text>
<text x="188.8" y="200.8">+3V3</text>
<text x="312.9" y="200.8">VBUS</text>
<text x="148.8" y="209.6">V</text>
<text x="149" y="207.3">TP5</text>
<text x="179.5" y="207.7">OPA2387</text>
<text x="184.3" y="205.2">U1A</text>
<text x="201.7" y="208.9">470</text>
<text x="211.4" y="206.2" transform="rotate(-90 211.4 206.2)">10M</text>
<text x="213.9" y="206.1" transform="rotate(-90 213.9 206.1)">R20</text>
<text x="223.5" y="207.8">TP10</text>
<text x="273.3" y="209.6">V</text>
<text x="273.5" y="207.3">TP15</text>
<text x="304" y="207.7">OPA2387</text>
<text x="308.7" y="205.2">U2A</text>
<text x="326.2" y="208.9">470</text>
<text x="335.8" y="206.2" transform="rotate(-90 335.8 206.2)">10M</text>
<text x="338.4" y="206.1" transform="rotate(-90 338.4 206.1)">R36</text>
<text x="348" y="207.8">TP20</text>
<text x="163.6" y="212.8">470</text>
<text x="164" y="210.3">R7</text>
<text x="201.5" y="211.4">R15</text>
<text x="211.4" y="213.8" transform="rotate(-90 211.4 213.8)">10M</text>
<text x="213.9" y="213.8" transform="rotate(-90 213.9 213.8)">R21</text>
<text x="224.2" y="210.1">Voltage Test+</text>
<text x="287.9" y="210.3">R23</text>
<text x="288.1" y="212.8">470</text>
<text x="326" y="211.4">R31</text>
<text x="335.8" y="213.8" transform="rotate(-90 335.8 213.8)">10M</text>
<text x="338.4" y="213.8" transform="rotate(-90 338.4 213.8)">R37</text>
<text x="348.7" y="210.1">Voltage Test+</text>
<text x="155.4" y="217.5" transform="rotate(-90 155.4 217.5)">C25</text>
<text x="157.8" y="217.5" transform="rotate(-90 157.8 217.5)">10n</text>
<text x="279.9" y="217.5" transform="rotate(-90 279.9 217.5)">C33</text>
<text x="282.2" y="217.5" transform="rotate(-90 282.2 217.5)">10n</text>
<text x="159.5" y="224.8">GND</text>
<text x="188.7" y="224.8">GND</text>
<text x="283.9" y="224.8">GND</text>
<text x="313.1" y="224.8">GND</text>
<text x="209" y="232.4">GND</text>
<text x="333.5" y="232.4">GND</text>
<text x="17.3" y="263">+3V3</text>
<text x="27.2" y="263">VBUS</text>
<text x="37.7" y="263">+3V3</text>
<text x="67.8" y="263">VBUS</text>
<text x="78.3" y="263">+3V3</text>
<text x="88.5" y="263">+3V3</text>
<text x="98.3" y="263">VBUS</text>
<text x="108.4" y="263">VBUS</text>
<text x="23.8" y="272.3" transform="rotate(-90 23.8 272.3)">0.1u</text>
<text x="26.1" y="272.1" transform="rotate(-90 26.1 272.1)">C14</text>
<text x="34" y="272.3" transform="rotate(-90 34 272.3)">0.1u</text>
<text x="36.3" y="272.1" transform="rotate(-90 36.3 272.1)">C15</text>
<text x="44.1" y="272.3" transform="rotate(-90 44.1 272.3)">0.1u</text>
<text x="46.5" y="272.1" transform="rotate(-90 46.5 272.1)">C16</text>
<text x="74.6" y="272.3" transform="rotate(-90 74.6 272.3)">0.1u</text>
<text x="76.9" y="272.1" transform="rotate(-90 76.9 272.1)">C19</text>
<text x="84.8" y="272.3" transform="rotate(-90 84.8 272.3)">0.1u</text>
<text x="87.1" y="272.1" transform="rotate(-90 87.1 272.1)">C20</text>
<text x="94.9" y="272.3" transform="rotate(-90 94.9 272.3)">0.1u</text>
<text x="97.3" y="272.1" transform="rotate(-90 97.3 272.1)">C21</text>
<text x="105.1" y="272.3" transform="rotate(-90 105.1 272.3)">0.1u</text>
<text x="107.4" y="272.1" transform="rotate(-90 107.4 272.1)">C22</text>
<text x="115.3" y="272.3" transform="rotate(-90 115.3 272.3)">0.1u</text>
<text x="117.6" y="272.1" transform="rotate(-90 117.6 272.1)">C23</text>
<text x="17.2" y="279.4">GND</text>
<text x="27.4" y="279.4">GND</text>
<text x="37.5" y="279.4">GND</text>
<text x="68" y="279.4">GND</text>
<text x="78.2" y="279.4">GND</text>
<text x="88.3" y="279.4">GND</text>
<text x="98.5" y="279.4">GND</text>
<text x="108.7" y="279.4">GND</text>
</g>
<g font-size="1.8" fill="#848400">
<text x="130.7" y="46.4">GAAS_ON</text>
<text x="129.6" y="93.4">GAAS_POS</text>
<text x="218.7" y="93.4">GAAS_LADDER</text>
<text x="256" y="93.4">P_2_POS</text>
<text x="343.2" y="93.4">P_2_LADDER</text>
<text x="38.5" y="123.9">READ_CURRENT</text>
<text x="38.5" y="126.4">READ_VOLTAGE</text>
<text x="47.6" y="134">S0_CT</text>
<text x="47.6" y="136.6">S1_CT</text>
<text x="131.6" y="186.1">P_1_POS</text>
<text x="218.7" y="186.1">P_1_LADDER</text>
<text x="256" y="186.1">P_3_POS</text>
<text x="343.2" y="186.1">P_3_LADDER</text>
</g>
</svg>
